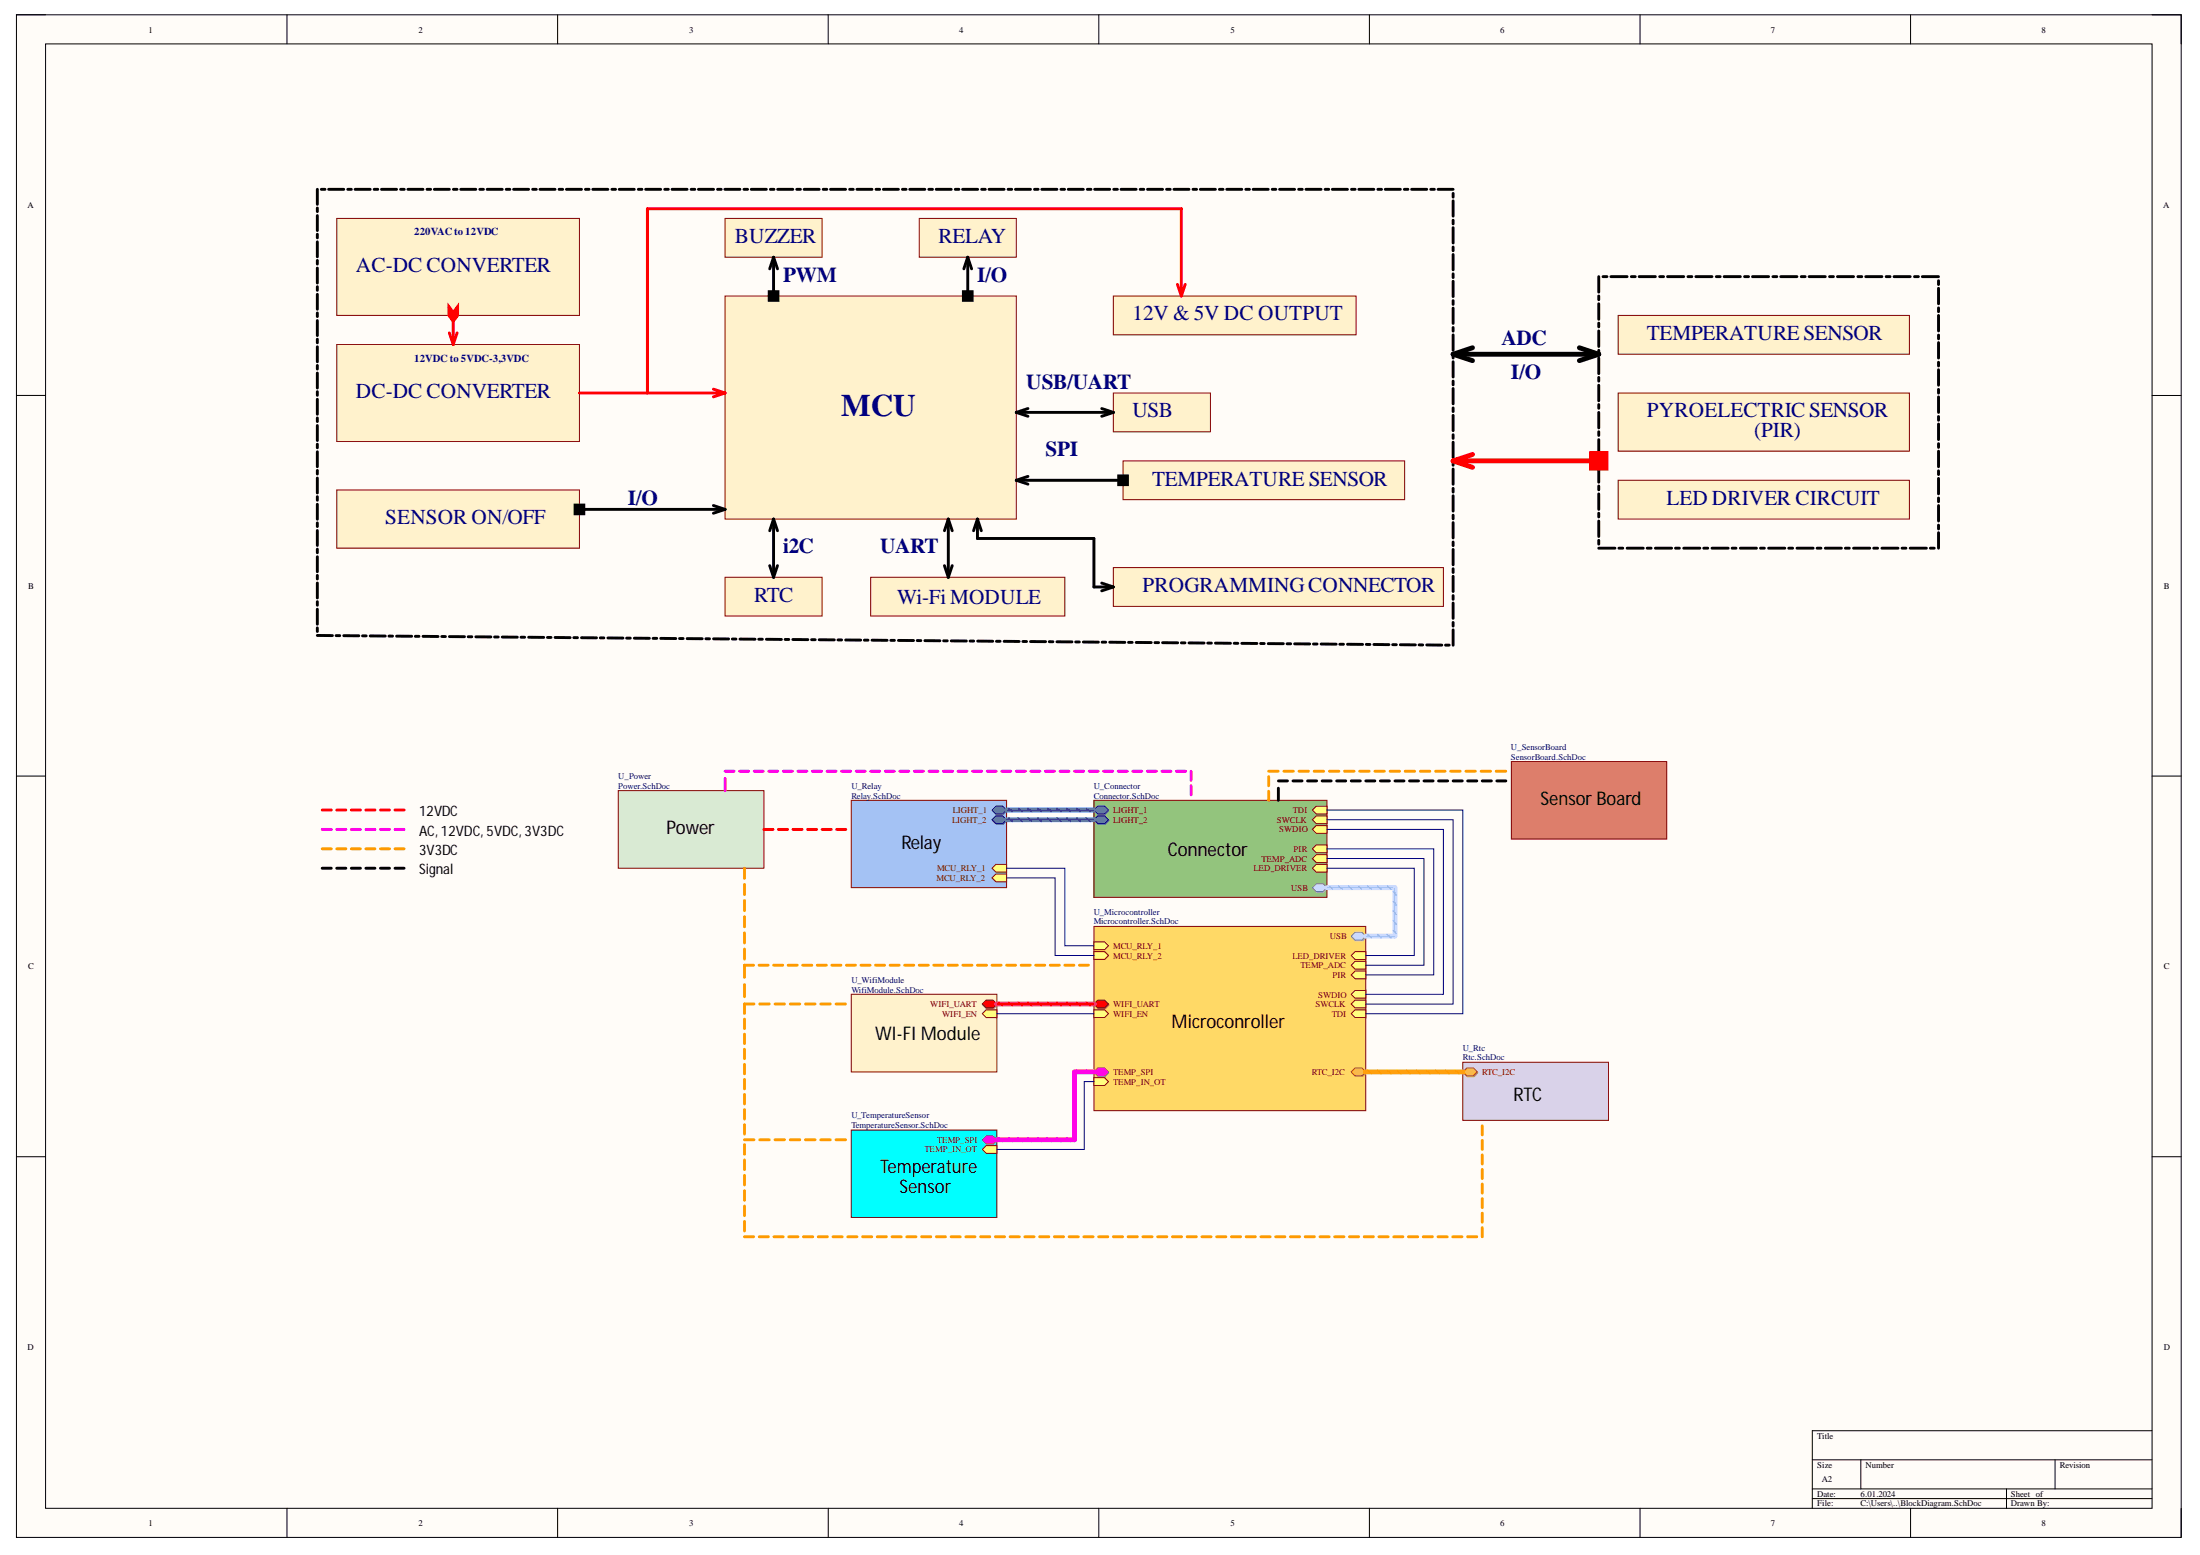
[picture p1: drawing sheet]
<svg xmlns="http://www.w3.org/2000/svg" width="297mm" height="210mm" viewBox="0 0 297 210" stroke-linecap="round" stroke-linejoin="round" font-family="sans-serif">
<path d="M2.2 2h292.3v205.5h-292.3z" fill-rule="evenodd" fill="#fffcf8"/>
<path d="M2.2 2h292.3v205.5h-292.3z" fill="none" stroke="#000" stroke-width=".14"/>
<path d="M6.2 5.9h284.4v197.7h-284.4z" fill-rule="evenodd" fill="#fffcf8"/>
<g fill="none" stroke="#000" stroke-width=".14">
<path d="M2.2 2h3.9M6.2 5.9h284.4v197.7h-284.4zM38.7 2v3.9M75.3 2v3.9M111.8 2v3.9M148.4 2v3.9M184.9 2v3.9M221.4 2v3.9M258 2v3.9M290.6 2h3.9v3.9M2.2 53.4h3.9M290.6 53.4h3.9"/>
<path d="M2.2 104.8h3.9M290.6 104.8h3.9M2.2 156.1h3.9M290.6 156.1h3.9M244.7 197.1h45.9M251.2 197.1v3.9M277.5 197.1v3.9M290.6 193.1h-45.9v10.5M38.7 203.6v3.9M75.3 203.6v3.9M111.8 203.6v3.9M148.4 203.6v3.9"/>
<path d="M184.9 203.6v3.9M221.4 203.6v3.9M244.7 201h45.9M244.7 202.3h45.9M258 203.6v3.9M270.9 201v2.6M294.5 203.6v3.9"/>
</g>
<path d="M45.5 29.5h32.7v13.1h-32.7z" fill-rule="evenodd" fill="#fff2cc"/>
<path d="M45.5 29.5h32.7v13.1h-32.7z" fill="none" stroke="#800000" stroke-width=".14"/>
<path d="M45.5 46.5h32.7v13.1h-32.7z" fill-rule="evenodd" fill="#fff2cc"/>
<path d="M45.5 46.5h32.7v13.1h-32.7z" fill="none" stroke="#800000" stroke-width=".14"/>
<path d="M97.9 40h39.3v30.1h-39.3z" fill-rule="evenodd" fill="#fff2cc"/>
<path d="M97.9 40h39.3v30.1h-39.3z" fill="none" stroke="#800000" stroke-width=".14"/>
<path d="M150.3 40h32.8v5.2h-32.8z" fill-rule="evenodd" fill="#fff2cc"/>
<path d="M150.3 40h32.8v5.2h-32.8z" fill="none" stroke="#800000" stroke-width=".14"/>
<path d="M150.3 53.1h13.1v5.2h-13.1z" fill-rule="evenodd" fill="#fff2cc"/>
<path d="M150.3 53.1h13.1v5.2h-13.1z" fill="none" stroke="#800000" stroke-width=".14"/>
<path d="M97.9 77.9h13.1v5.3h-13.1z" fill-rule="evenodd" fill="#fff2cc"/>
<path d="M97.9 77.9h13.1v5.3h-13.1z" fill="none" stroke="#800000" stroke-width=".14"/>
<path d="M151.6 62.2h38.1v5.2h-38.1z" fill-rule="evenodd" fill="#fff2cc"/>
<path d="M151.6 62.2h38.1v5.2h-38.1z" fill="none" stroke="#800000" stroke-width=".14"/>
<path d="M218.5 42.6h39.3v5.2h-39.3z" fill-rule="evenodd" fill="#fff2cc"/>
<path d="M218.5 42.6h39.3v5.2h-39.3z" fill="none" stroke="#800000" stroke-width=".14"/>
<path d="M218.5 53.1h39.3v7.8h-39.3z" fill-rule="evenodd" fill="#fff2cc"/>
<path d="M218.5 53.1h39.3v7.8h-39.3z" fill="none" stroke="#800000" stroke-width=".14"/>
<path d="M97.9 29.5h13.1v5.2h-13.1z" fill-rule="evenodd" fill="#fff2cc"/>
<path d="M97.9 29.5h13.1v5.2h-13.1z" fill="none" stroke="#800000" stroke-width=".14"/>
<path d="M124.1 29.5h13.1v5.2h-13.1z" fill-rule="evenodd" fill="#fff2cc"/>
<path d="M124.1 29.5h13.1v5.2h-13.1z" fill="none" stroke="#800000" stroke-width=".14"/>
<path d="M218.5 64.8h39.3v5.3h-39.3z" fill-rule="evenodd" fill="#fff2cc"/>
<path d="M218.5 64.8h39.3v5.3h-39.3z" fill="none" stroke="#800000" stroke-width=".14"/>
<path d="M117.6 77.9h26.2v5.3h-26.2z" fill-rule="evenodd" fill="#fff2cc"/>
<path d="M117.6 77.9h26.2v5.3h-26.2z" fill="none" stroke="#800000" stroke-width=".14"/>
<path d="M45.5 66.1h32.7v7.9h-32.7z" fill-rule="evenodd" fill="#fff2cc"/>
<path d="M45.5 66.1h32.7v7.9h-32.7z" fill="none" stroke="#800000" stroke-width=".14"/>
<g fill="none" stroke="#000" stroke-width=".39">
<path d="M42.8 25.6v2M42.8 28.1v.5M42.8 29.1v2M42.8 31.6v.5M42.8 32.6v2.1M42.8 35.2v.5M42.8 36.2v2M42.8 38.7v.5M42.8 39.7v2.1M43.4 25.6h.5M44.4 25.6h2M47 25.6h.4"/>
<path d="M47.9 25.6h2.1M50.5 25.6h.5M51.5 25.6h2M54.1 25.6h.5M55.1 25.6h2M57.7 25.6h.4M58.6 25.6h2.1M61.2 25.6h.5M62.2 25.6h2M64.8 25.6h.5M65.8 25.6h2M68.3 25.6h.5"/>
<path d="M69.3 25.6h2.1M71.9 25.6h.5M72.9 25.6h2M75.5 25.6h.5M76.5 25.6h2M79 25.6h.5M80 25.6h2.1M82.6 25.6h.5M83.6 25.6h2M86.2 25.6h.5M87.2 25.6h2M89.7 25.6h.5"/>
<path d="M90.7 25.6h2.1M93.3 25.6h.5M94.3 25.6h2M96.9 25.6h.5M97.9 25.6h2M100.4 25.6h.5M101.4 25.6h2.1M104 25.6h.5M105 25.6h2M107.6 25.6h.5M108.6 25.6h2M111.1 25.6h.5"/>
<path d="M112.1 25.6h2.1M114.7 25.6h.5M115.7 25.6h2M118.3 25.6h.5M119.3 25.6h2M121.8 25.6h.5M122.8 25.6h2.1M125.4 25.6h.5M126.4 25.6h2M129 25.6h.5M130 25.6h2M132.5 25.6h.5"/>
<path d="M133.5 25.6h2.1M136.1 25.6h.5M137.1 25.6h2M139.7 25.6h.5M140.7 25.6h2M143.2 25.6h.5M144.2 25.6h2.1M146.8 25.6h.5M147.8 25.6h2M150.4 25.6h.5M151.4 25.6h2M153.9 25.6h.5"/>
<path d="M154.9 25.6h2.1M157.5 25.6h.5M158.5 25.6h2M161.1 25.6h.5M162.1 25.6h2M164.6 25.6h.5M165.6 25.6h2.1M168.2 25.6h.5M169.2 25.6h2M171.8 25.6h.5M172.8 25.6h2M175.3 25.6h.5"/>
<path d="M176.3 25.6h2.1M178.9 25.6h.5M179.9 25.6h2M182.5 25.6h.5M183.5 25.6h2M186 25.6h.5M187 25.6h2.1M189.6 25.6h.5M190.6 25.6h2M193.2 25.6h.5M194.2 25.6h2M196.2 26.1v.5"/>
<path d="M196.2 27.1v2.1M196.2 29.7v.5M196.2 30.7v2.1M196.2 33.3v.5M196.2 34.4v2M196.2 37v.5M196.2 38v2M215.9 37.3v2.1M215.9 40v.5M216.4 37.3h.6M217.5 37.3h2.2M220.3 37.3h.5"/>
<path d="M221.3 37.3h2.2M224.1 37.3h.5M225.1 37.3h2.2M227.9 37.3h.5M229 37.3h2.1M231.7 37.3h.6M232.8 37.3h2.2M235.5 37.3h.6M236.6 37.3h2.2M239.4 37.3h.5M240.4 37.3h2.2M243.2 37.3h.5"/>
<path d="M244.3 37.3h2.1M247 37.3h.5M248.1 37.3h2.2M250.8 37.3h.6M251.9 37.3h2.2M254.7 37.3h.5M255.7 37.3h2.2M258.5 37.3h.5M259.5 37.3h2.2M261.7 37.9v.5M261.7 38.9v2.1M42.8 42.2v.5"/>
<path d="M42.8 43.3v2M42.8 45.8v.5M42.8 46.8v2M42.8 49.3v.5M42.8 50.4v2M42.8 52.9v.5M42.8 53.9v2M42.8 56.4v.5M42.8 57.4v2.1M42.8 60v.4M196.2 40.6v.5M196.2 41.6v2.1"/>
<path d="M196.2 44.2v.5M196.2 45.2v2.1M196.2 47.8v.5M196.2 48.8v2.1M196.2 51.4v.5M196.2 52.4v2.1M196.2 55.1v.5M196.2 56.1v2M196.2 58.7v.5M196.2 59.7v2.1M215.9 41v2.1M215.9 43.6v.5"/>
<path d="M215.9 44.7v2.1M215.9 47.3v.5M215.9 48.3v2.1M215.9 50.9v.6M215.9 52v2.1M215.9 54.6v.5M215.9 55.7v2.1M215.9 58.3v.5M215.9 59.3v2.1M261.7 41.6v.5M261.7 42.6v2.1M261.7 45.2v.5"/>
<path d="M261.7 46.2v2.1M261.7 48.9v.5M261.7 49.9v2.1M261.7 52.6v.5M261.7 53.6v2.1M261.7 56.2v.5M261.7 57.2v2.1M261.7 59.9v.5M42.8 61v2M42.8 63.5v.5M42.8 64.5v2M42.8 67v.5"/>
<path d="M42.8 68.1v2M42.8 70.6v.5M42.8 71.6v2M42.8 74.1v.5M42.8 75.2v2M42.8 77.7v.5M42.8 78.7v2M196.2 62.3v.5M196.2 63.3v2.1M196.2 65.9v.5M196.2 66.9v2.1M196.2 69.5v.5"/>
<path d="M196.2 70.5v2.1M196.2 73.2v.5M196.2 74.2v2M196.2 76.8v.5M196.2 77.8v2M215.9 61.9v.5M215.9 63v2.1M215.9 65.6v.5M215.9 66.7v2.1M215.9 69.3v.5M215.9 70.3v2.1M215.9 72.9v.5"/>
<path d="M215.9 74h2.1M218.6 74h.5M219.7 74h2.2M222.4 74h.5M223.5 74h2.2M226.2 74h.6M227.3 74h2.2M230 74h.6M231.1 74h2.2M233.9 74h.5M235 74h2.2M237.7 74h.5"/>
<path d="M238.8 74h2.2M241.5 74h.5M242.6 74h2.2M245.3 74h.6M246.4 74h2.2M249.2 74h.5M250.3 74h2.2M253 74h.5M254.1 74h2.2M256.8 74h.5M257.9 74h2.2M260.6 74h.6"/>
<path d="M261.7 60.9v2.1M261.7 63.6v.5M261.7 64.6v2.1M261.7 67.2v.5M261.7 68.2v2.1M261.7 70.9v.5M261.7 71.9v2.1M42.8 81.2v.5M42.8 82.2v2.1M42.8 84.8v.4M42.8 85.8h2.1M45.4 85.8h.5"/>
<path d="M46.4 85.8h2M48.9 85.8h.5M50 85.8l2 .1M52.5 85.9h.5M53.5 85.9h2.1M56.1 85.9h.5M57.1 85.9h2M59.6 85.9h.5M60.7 85.9h2M63.2 86h.5M64.2 86h2.1M66.8 86h.5"/>
<path d="M67.8 86h2M70.3 86h.5M71.4 86h2M73.9 86h.5M74.9 86.1h2.1M77.5 86.1h.5M78.5 86.1h2M81 86.1h.5M82.1 86.1h2M84.6 86.1h.5M85.6 86.1l2.1 .1M88.2 86.2h.5"/>
<path d="M89.2 86.2h2M91.7 86.2h.5M92.8 86.2h2M95.3 86.2h.5M96.3 86.2l2.1 .1M98.9 86.3h.5M99.9 86.3h2M102.4 86.3h.5M103.5 86.3h2M106 86.3h.5M107 86.3h2.1M109.6 86.3l.5 .1"/>
<path d="M110.6 86.4h2M113.1 86.4h.5M114.2 86.4h2M116.7 86.4h.5M117.7 86.4h2.1M120.3 86.4h.5M121.3 86.4l2 .1M123.8 86.5h.5M124.9 86.5h2M127.4 86.5h.5M128.4 86.5h2.1M131 86.5h.5"/>
<path d="M132 86.5l2 .1M134.5 86.6h.5M135.6 86.6h2M138.1 86.6h.5M139.1 86.6h2.1M141.7 86.6h.5M142.7 86.6h2M145.2 86.7h.5M146.3 86.7h2M148.8 86.7h.5M149.8 86.7h2.1M152.4 86.7h.5"/>
<path d="M153.4 86.7h2M155.9 86.7h.5M157 86.8h2M159.5 86.8h.5M160.5 86.8h2.1M163.1 86.8h.5M164.1 86.8h2M166.6 86.8h.5M167.7 86.8l2 .1M170.2 86.9h.5M171.2 86.9h2.1M173.8 86.9h.5"/>
<path d="M174.8 86.9h2M177.3 86.9h.5M178.4 86.9l2 .1M180.9 87h.5M181.9 87h2.1M184.5 87h.5M185.5 87h2M188 87h.5M189.1 87h2M191.6 87l.5 .1M192.6 87.1h2.1M195.2 87.1h.5"/>
<path d="M196.2 80.4v.5M196.2 81.4v2.1M196.2 84v.5M196.2 85v2.1"/>
</g>
<path d="M61.2 42.6v3.9" fill="none" stroke="#f00" stroke-width=".39"/>
<path d="M60.6 41.4l.6 .8 .6-.8v1.2l-.6 .8-.6-.8z" fill-rule="evenodd" fill="#f00"/>
<path d="M159 38.4l.5 1.6M159.5 40v-11.8h-72.1v24.9M160 38.4l-.5 1.6M60.6 41.4l.6 .8 .6-.8v1.2l-.6 .8-.6-.8zM60.7 44.9l.5 1.6 .5-1.6M78.2 53.1h19.7M96.3 52.5l1.6 .6M97.9 53.1l-1.6 .5" fill="none" stroke="#f00" stroke-width=".39"/>
<g fill="none" stroke="#000" stroke-width=".39">
<path d="M103.9 39.4h1.1v1.1h-1.1zM104.4 34.7v5.3M104.4 34.7l-.5 1.6M104.4 34.7l.6 1.6M130.1 39.4h1.2v1.1h-1.2zM130.7 34.7v5.3M130.7 34.7l-.6 1.6M130.7 34.7l.5 1.6M137.2 55.7h13.1M137.2 55.7l1.6 .5M138.8 55.1l-1.6 .6M148.8 55.1l1.5 .6"/>
<path d="M150.3 55.7l-1.5 .5M77.6 68.2h1.2v1.2h-1.2zM78.2 68.8h19.7M96.3 68.2l1.6 .6M97.9 68.8l-1.6 .5M103.9 76.4l.5 1.5M104.4 70.1v7.8M104.4 70.1l-.5 1.5M104.4 70.1l.6 1.5M105 76.4l-.6 1.5M127.5 76.4l.5 1.5M128 70.1v7.8"/>
<path d="M128 70.1l-.5 1.5M128 70.1l.6 1.5M128.6 76.4l-.6 1.5M137.2 64.8h14.4M137.2 64.8l1.6 .6M138.8 64.3l-1.6 .5M151 64.2h1.2v1.2h-1.2z"/>
</g>
<g fill="#000">
<path d="M103.9 39.4h1.1v1.1h-1.1z" fill-rule="evenodd"/>
<path d="M130.1 39.4h1.2v1.1h-1.2z" fill-rule="evenodd"/>
<path d="M77.6 68.2h1.2v1.2h-1.2z" fill-rule="evenodd"/>
<path d="M151 64.2h1.2v1.2h-1.2z" fill-rule="evenodd"/>
</g>
<path d="M196.2 47.8h19.7M196.2 47.8l2.6 .9M198.8 46.9l-2.6 .9M213.2 46.9l2.7 .9M215.9 47.8l-2.7 .9" fill="none" stroke="#000" stroke-width=".66"/>
<path d="M196.2 62.2h19.7" fill="none" stroke="#f00" stroke-width=".66"/>
<path d="M214.9 61.2h1.9v2h-1.9z" fill-rule="evenodd" fill="#f00"/>
<path d="M198.8 61.3l-2.6 .9 2.6 .9M214.9 61.2h1.9v2h-1.9z" fill="none" stroke="#f00" stroke-width=".66"/>
<path d="M150.3 76.6h44.6v5.3h-44.6z" fill-rule="evenodd" fill="#fff2cc"/>
<path d="M150.3 76.6h44.6v5.3h-44.6z" fill="none" stroke="#800000" stroke-width=".14"/>
<path d="M132 70.1v2.6h15.7v6.5h2.6M132 70.1l-.6 1.5M132 70.1l.5 1.5M148.8 78.7l1.5 .5M150.3 79.2l-1.5 .6" fill="none" stroke="#000" stroke-width=".39"/>
<path d="M147.7 125.1h36.7v24.8h-36.7z" fill-rule="evenodd" fill="#ffd966"/>
<path d="M147.7 125.1h36.7v24.8h-36.7z" fill="none" stroke="#800000" stroke-width=".14"/>
<path d="M183 144.3h.9l.6 .5-.6 .6h-.9l-.5-.6z" fill-rule="evenodd" fill="#cab274"/>
<path d="M183 144.3h.9l.6 .5-.6 .6h-.9l-.5-.6z" fill="none" stroke="#b69e60" stroke-width=".14"/>
<path d="M183 144.2h.9l.5 .5-.5 .5h-.9l-.6-.5z" fill-rule="evenodd" fill="#ffc128"/>
<path d="M183 144.2h.9l.5 .5-.5 .5h-.9l-.6-.5z" fill="none" stroke="#9b5d00" stroke-width=".14"/>
<path d="M147.8 144.8l.5-.5h.9l.5 .5-.5 .5h-.9z" fill-rule="evenodd" fill="#ca74ca"/>
<path d="M147.8 144.8l.5-.5h.9l.5 .5-.5 .5h-.9z" fill="none" stroke="#b660b6" stroke-width=".14"/>
<path d="M147.7 144.7l.5-.5h.9l.6 .5-.6 .5h-.9z" fill-rule="evenodd" fill="#ff28ff"/>
<path d="M147.7 144.7l.5-.5h.9l.6 .5-.6 .5h-.9z" fill="none" stroke="#9b009b" stroke-width=".14"/>
<path d="M147.7 145.5h1.4l.6 .5-.6 .5h-1.4z" fill-rule="evenodd" fill="#ffff80"/>
<path d="M147.7 145.5h1.4l.6 .5-.6 .5h-1.4z" fill="none" stroke="#800000" stroke-width=".14"/>
<path d="M147.8 135.7l.5-.6h.9l.5 .6-.5 .5h-.9z" fill-rule="evenodd" fill="#ca7474"/>
<path d="M147.8 135.7l.5-.6h.9l.5 .6-.5 .5h-.9z" fill="none" stroke="#b66060" stroke-width=".14"/>
<path d="M147.7 135.5l.5-.5h.9l.6 .5-.6 .5h-.9z" fill-rule="evenodd" fill="#ff2828"/>
<path d="M147.7 135.5l.5-.5h.9l.6 .5-.6 .5h-.9z" fill="none" stroke="#9b0000" stroke-width=".14"/>
<path d="M147.7 136.3h1.4l.6 .5-.6 .6h-1.4z" fill-rule="evenodd" fill="#ffff80"/>
<path d="M147.7 136.3h1.4l.6 .5-.6 .6h-1.4z" fill="none" stroke="#800000" stroke-width=".14"/>
<path d="M183 128.5h1.4v1h-1.4l-.6-.5z" fill-rule="evenodd" fill="#ffff80"/>
<path d="M183 128.5h1.4v1h-1.4l-.6-.5z" fill="none" stroke="#800000" stroke-width=".14"/>
<path d="M183 129.8h1.4v1h-1.4l-.6-.5z" fill-rule="evenodd" fill="#ffff80"/>
<path d="M183 129.8h1.4v1h-1.4l-.6-.5z" fill="none" stroke="#800000" stroke-width=".14"/>
<path d="M183 131.1h1.4v1h-1.4l-.6-.5z" fill-rule="evenodd" fill="#ffff80"/>
<path d="M183 131.1h1.4v1h-1.4l-.6-.5z" fill="none" stroke="#800000" stroke-width=".14"/>
<path d="M183 133.7h1.4v1h-1.4l-.6-.5z" fill-rule="evenodd" fill="#ffff80"/>
<path d="M183 133.7h1.4v1h-1.4l-.6-.5z" fill="none" stroke="#800000" stroke-width=".14"/>
<path d="M183 135h1.4v1h-1.4l-.6-.5z" fill-rule="evenodd" fill="#ffff80"/>
<path d="M183 135h1.4v1h-1.4l-.6-.5z" fill="none" stroke="#800000" stroke-width=".14"/>
<path d="M183 136.3h1.4v1.1h-1.4l-.6-.6z" fill-rule="evenodd" fill="#ffff80"/>
<path d="M183 136.3h1.4v1.1h-1.4l-.6-.6z" fill="none" stroke="#800000" stroke-width=".14"/>
<path d="M182.5 126.5l.5-.5h.9l.6 .5-.6 .5h-.9z" fill-rule="evenodd" fill="#bac0ca"/>
<path d="M182.5 126.5l.5-.5h.9l.6 .5-.6 .5h-.9z" fill="none" stroke="#a6acb6" stroke-width=".14"/>
<path d="M183 125.8h.9l.5 .6-.5 .5h-.9l-.6-.5z" fill-rule="evenodd" fill="#d5e4ff"/>
<path d="M183 125.8h.9l.5 .6-.5 .5h-.9l-.6-.5z" fill="none" stroke="#71809b" stroke-width=".14"/>
<path d="M147.7 127.1h1.4l.6 .6-.6 .5h-1.4z" fill-rule="evenodd" fill="#ffff80"/>
<path d="M147.7 127.1h1.4l.6 .6-.6 .5h-1.4z" fill="none" stroke="#800000" stroke-width=".14"/>
<path d="M147.7 128.5h1.4l.6 .5-.6 .5h-1.4z" fill-rule="evenodd" fill="#ffff80"/>
<path d="M147.7 128.5h1.4l.6 .5-.6 .5h-1.4z" fill="none" stroke="#800000" stroke-width=".14"/>
<path d="M114.9 108h21v11.8h-21z" fill-rule="evenodd" fill="#a4c2f4"/>
<path d="M114.9 108h21v11.8h-21z" fill="none" stroke="#800000" stroke-width=".14"/>
<path d="M133.9 117.2l.6-.5h1.4v1h-1.4z" fill-rule="evenodd" fill="#ffff80"/>
<path d="M133.9 117.2l.6-.5h1.4v1h-1.4z" fill="none" stroke="#800000" stroke-width=".14"/>
<path d="M133.9 118.5l.6-.5h1.4v1h-1.4z" fill-rule="evenodd" fill="#ffff80"/>
<path d="M133.9 118.5l.6-.5h1.4v1h-1.4z" fill="none" stroke="#800000" stroke-width=".14"/>
<path d="M134 109.5l.5-.5h.9l.6 .5-.6 .5h-.9z" fill-rule="evenodd" fill="#7b96c6"/>
<path d="M134 109.5l.5-.5h.9l.6 .5-.6 .5h-.9z" fill="none" stroke="#6782b2" stroke-width=".14"/>
<path d="M133.9 109.3l.6-.5h.9l.5 .5-.5 .6h-.9z" fill-rule="evenodd" fill="#397df4"/>
<path d="M133.9 109.3l.6-.5h.9l.5 .5-.5 .6h-.9z" fill="none" stroke="#001990" stroke-width=".14"/>
<path d="M134 110.8l.5-.5h.9l.6 .5-.6 .5h-.9z" fill-rule="evenodd" fill="#7b96c6"/>
<path d="M134 110.8l.5-.5h.9l.6 .5-.6 .5h-.9z" fill="none" stroke="#6782b2" stroke-width=".14"/>
<path d="M133.9 110.7l.6-.6h.9l.5 .6-.5 .5h-.9z" fill-rule="evenodd" fill="#397df4"/>
<path d="M133.9 110.7l.6-.6h.9l.5 .6-.5 .5h-.9z" fill="none" stroke="#001990" stroke-width=".14"/>
<path d="M114.9 134.2h19.7v10.5h-19.7z" fill-rule="evenodd" fill="#fff2cc"/>
<path d="M114.9 134.2h19.7v10.5h-19.7z" fill="none" stroke="#800000" stroke-width=".14"/>
<path d="M132.7 135.7l.5-.6h.9l.6 .6-.6 .5h-.9z" fill-rule="evenodd" fill="#ca7474"/>
<path d="M132.7 135.7l.5-.6h.9l.6 .6-.6 .5h-.9z" fill="none" stroke="#b66060" stroke-width=".14"/>
<path d="M132.6 135.5l.6-.5h.9l.5 .5-.5 .5h-.9z" fill-rule="evenodd" fill="#ff2828"/>
<path d="M132.6 135.5l.6-.5h.9l.5 .5-.5 .5h-.9z" fill="none" stroke="#9b0000" stroke-width=".14"/>
<path d="M132.6 136.8l.6-.5h1.4v1.1h-1.4z" fill-rule="evenodd" fill="#ffff80"/>
<path d="M132.6 136.8l.6-.5h1.4v1.1h-1.4z" fill="none" stroke="#800000" stroke-width=".14"/>
<path d="M114.9 152.5h19.7v11.8h-19.7z" fill-rule="evenodd" fill="#0ff"/>
<path d="M114.9 152.5h19.7v11.8h-19.7z" fill="none" stroke="#800000" stroke-width=".14"/>
<path d="M132.7 154l.5-.5h.9l.6 .5-.6 .5h-.9z" fill-rule="evenodd" fill="#ca74ca"/>
<path d="M132.7 154l.5-.5h.9l.6 .5-.6 .5h-.9z" fill="none" stroke="#b660b6" stroke-width=".14"/>
<path d="M132.6 153.9l.6-.6h.9l.5 .6-.5 .5h-.9z" fill-rule="evenodd" fill="#ff28ff"/>
<path d="M132.6 153.9l.6-.6h.9l.5 .6-.5 .5h-.9z" fill="none" stroke="#9b009b" stroke-width=".14"/>
<path d="M132.6 155.2l.6-.6h1.4v1.1h-1.4z" fill-rule="evenodd" fill="#ffff80"/>
<path d="M132.6 155.2l.6-.6h1.4v1.1h-1.4z" fill="none" stroke="#800000" stroke-width=".14"/>
<path d="M197.5 143.4h19.7v7.8h-19.7z" fill-rule="evenodd" fill="#d9d2e9"/>
<path d="M197.5 143.4h19.7v7.8h-19.7z" fill="none" stroke="#800000" stroke-width=".14"/>
<path d="M198.1 144.3h.9l.5 .5-.5 .6h-.9l-.5-.6z" fill-rule="evenodd" fill="#cab274"/>
<path d="M198.1 144.3h.9l.5 .5-.5 .6h-.9l-.5-.6z" fill="none" stroke="#b69e60" stroke-width=".14"/>
<path d="M197.5 144.7l.5-.5h1l.5 .5-.5 .5h-1z" fill-rule="evenodd" fill="#ffc128"/>
<path d="M197.5 144.7l.5-.5h1l.5 .5-.5 .5h-1z" fill="none" stroke="#9b5d00" stroke-width=".14"/>
<path d="M147.7 108h31.5v13.1h-31.5z" fill-rule="evenodd" fill="#93c47d"/>
<path d="M147.7 108h31.5v13.1h-31.5z" fill="none" stroke="#800000" stroke-width=".14"/>
<path d="M177.3 120l.5-.6h.9l.5 .6-.5 .5h-.9z" fill-rule="evenodd" fill="#bac0ca"/>
<path d="M177.3 120l.5-.6h.9l.5 .6-.5 .5h-.9z" fill="none" stroke="#a6acb6" stroke-width=".14"/>
<path d="M177.2 119.8l.5-.5h.9l.6 .5-.6 .5h-.9z" fill-rule="evenodd" fill="#d5e4ff"/>
<path d="M177.2 119.8l.5-.5h.9l.6 .5-.6 .5h-.9z" fill="none" stroke="#71809b" stroke-width=".14"/>
<path d="M177.2 117.2l.5-.5h1.5v1h-1.5z" fill-rule="evenodd" fill="#ffff80"/>
<path d="M177.2 117.2l.5-.5h1.5v1h-1.5z" fill="none" stroke="#800000" stroke-width=".14"/>
<path d="M177.2 115.9l.5-.5h1.5v1h-1.5z" fill-rule="evenodd" fill="#ffff80"/>
<path d="M177.2 115.9l.5-.5h1.5v1h-1.5z" fill="none" stroke="#800000" stroke-width=".14"/>
<path d="M177.2 114.6l.5-.5h1.5v1h-1.5z" fill-rule="evenodd" fill="#ffff80"/>
<path d="M177.2 114.6l.5-.5h1.5v1h-1.5z" fill="none" stroke="#800000" stroke-width=".14"/>
<path d="M177.2 112l.5-.6h1.5v1.1h-1.5z" fill-rule="evenodd" fill="#ffff80"/>
<path d="M177.2 112l.5-.6h1.5v1.1h-1.5z" fill="none" stroke="#800000" stroke-width=".14"/>
<path d="M177.2 110.7l.5-.6h1.5v1.1h-1.5z" fill-rule="evenodd" fill="#ffff80"/>
<path d="M177.2 110.7l.5-.6h1.5v1.1h-1.5z" fill="none" stroke="#800000" stroke-width=".14"/>
<path d="M177.2 109.3l.5-.5h1.5v1.1h-1.5z" fill-rule="evenodd" fill="#ffff80"/>
<path d="M177.2 109.3l.5-.5h1.5v1.1h-1.5z" fill="none" stroke="#800000" stroke-width=".14"/>
<path d="M147.8 109.5l.5-.5h.9l.5 .5-.5 .5h-.9z" fill-rule="evenodd" fill="#7b96c6"/>
<path d="M147.8 109.5l.5-.5h.9l.5 .5-.5 .5h-.9z" fill="none" stroke="#6782b2" stroke-width=".14"/>
<path d="M147.7 109.3l.5-.5h.9l.6 .5-.6 .6h-.9z" fill-rule="evenodd" fill="#397df4"/>
<path d="M147.7 109.3l.5-.5h.9l.6 .5-.6 .6h-.9z" fill="none" stroke="#001990" stroke-width=".14"/>
<path d="M147.8 110.8l.5-.5h.9l.5 .5-.5 .5h-.9z" fill-rule="evenodd" fill="#7b96c6"/>
<path d="M147.8 110.8l.5-.5h.9l.5 .5-.5 .5h-.9z" fill="none" stroke="#6782b2" stroke-width=".14"/>
<path d="M147.7 110.7l.5-.6h.9l.6 .6-.6 .5h-.9z" fill-rule="evenodd" fill="#397df4"/>
<path d="M147.7 110.7l.5-.6h.9l.6 .6-.6 .5h-.9z" fill="none" stroke="#001990" stroke-width=".14"/>
<path d="M83.5 106.7h19.6v10.5h-19.6z" fill-rule="evenodd" fill="#d9ead3"/>
<path d="M83.5 106.7h19.6v10.5h-19.6z" fill="none" stroke="#800000" stroke-width=".14"/>
<path d="M43.5 109.3h1.2M45.5 109.3h1.2M47.4 109.3h1.3M49.4 109.3h1.2M51.4 109.3h1.2M53.3 109.3h1.3M103.1 112h1.3M105.1 112h1.2M107.1 112h1.2M109 112h1.3M111 112h1.2M113 112h1.2" fill="none" stroke="#f00" stroke-width=".39"/>
<g fill="none" stroke="#f0f" stroke-width=".39">
<path d="M43.5 112h1.2M45.5 112h1.2M47.4 112h1.3M49.4 112h1.2M51.4 112h1.2M53.3 112h1.3M97.9 105.1v1.6M97.9 104.1h1.2M99.9 104.1h1.2M101.8 104.1h1.3M103.8 104.1h1.2M105.8 104.1h1.2"/>
<path d="M107.7 104.1h1.3M109.7 104.1h1.2M111.7 104.1h1.2M113.6 104.1h1.3M115.6 104.1h1.2M117.6 104.1h1.2M119.5 104.1h1.2M121.5 104.1h1.2M123.5 104.1h1.2M125.4 104.1h1.2M127.4 104.1h1.2M129.4 104.1h1.2"/>
<path d="M131.3 104.1h1.2M133.3 104.1h1.2M135.3 104.1h1.2M137.2 104.1h1.2M139.2 104.1h1.2M141.1 104.1h1.3M143.1 104.1h1.2M145.1 104.1h1.2M147 104.1h1.3M149 104.1h1.2M151 104.1h1.2M152.9 104.1h1.3"/>
<path d="M154.9 104.1h1.2M156.9 104.1h1.2M158.8 104.1h1.3M160.8 104.1v1.2M160.8 106.1v1.2"/>
</g>
<g fill="none" stroke="#f90" stroke-width=".39">
<path d="M43.5 114.6h1.2M45.5 114.6h1.2M47.4 114.6h1.3M49.4 114.6h1.2M51.4 114.6h1.2M53.3 114.6h1.3M100.5 117.2v1.4M100.5 119.4v1.3M100.5 121.6v1.3M100.5 123.7v1.4M100.5 125.9v1.4M100.5 128.1v1.4"/>
<path d="M100.5 132.9v1.6M100.5 137.6v1.2M100.5 139.6v1.3M101.7 130.3h-1.2v1.6M101.8 135.5h-1.3v1.3M102.5 130.3h1.2M102.6 135.5h1.3M104.4 130.3h1.3M104.6 135.5h1.3M106.4 130.3h1.2M106.7 135.5h1.3M108.4 130.3h1.2"/>
<path d="M108.8 135.5h1.2M110.3 130.3h1.3M110.8 135.5h1.3M112.3 130.3h1.2M112.9 135.5h1.3M114.3 130.3h1.2M116.2 130.3h1.3M118.2 130.3h1.2M120.2 130.3h1.2M122.1 130.3h1.3M124.1 130.3h1.2M126.1 130.3h1.2"/>
<path d="M128 130.3h1.3M130 130.3h1.2M132 130.3h1.2M133.9 130.3h1.3M135.9 130.3h1.2M137.9 130.3h1.2M139.8 130.3h1.3M141.8 130.3h1.2M143.8 130.3h1.2M145.7 130.3h1.3M100.5 141.6v1.3M100.5 143.7v1.2"/>
<path d="M100.5 145.7v1.3M100.5 147.7v1.3M100.5 149.8v1.3M100.5 151.8v1.3M100.5 154.5v1.3M100.5 156.6v1.3M100.5 158.7v1.3M100.5 153.9h1.3M102.6 153.9h1.3M104.6 153.9h1.3M106.7 153.9h1.3M108.8 153.9h1.2"/>
<path d="M110.8 153.9h1.3M112.9 153.9h1.3M200.1 152v1.2M200.1 153.9v1.3M200.1 155.9v1.2M200.1 157.9v1.2M200.1 159.8v1.3M100.5 160.7v1.3M100.5 162.8v1.3M100.5 164.9v1.3M100.5 166.9h1.3M102.5 166.9h1.3"/>
<path d="M104.5 166.9h1.2M106.5 166.9h1.2M108.5 166.9h1.2M110.5 166.9h1.2M112.5 166.9h1.2M114.5 166.9h1.2M116.5 166.9h1.2M118.4 166.9h1.3M120.4 166.9h1.3M122.4 166.9h1.3M124.4 166.9h1.3M126.4 166.9h1.3"/>
<path d="M128.4 166.9h1.3M130.4 166.9h1.2M132.4 166.9h1.2M134.4 166.9h1.2M136.4 166.9h1.2M138.4 166.9h1.2M140.4 166.9h1.2M142.4 166.9h1.2M144.3 166.9h1.3M146.3 166.9h1.3M148.3 166.9h1.3M150.3 166.9h1.3"/>
<path d="M152.3 166.9h1.3M154.3 166.9h1.3M156.3 166.9h1.2M158.3 166.9h1.2M160.3 166.9h1.2M162.3 166.9h1.2M164.3 166.9h1.2M166.3 166.9h1.2M168.3 166.9h1.2M170.2 166.9h1.3M172.2 166.9h1.3M174.2 166.9h1.3"/>
<path d="M176.2 166.9h1.3M178.2 166.9h1.3M180.2 166.9h1.3M182.2 166.9h1.2M184.2 166.9h1.2M186.2 166.9h1.2M188.2 166.9h1.2M190.2 166.9h1.2M192.2 166.9h1.2M194.2 166.9h1.2M196.1 166.9h1.3M198.1 166.9h1.3"/>
<path d="M200.1 161.8v1.2M200.1 163.8v1.2M200.1 165.7v1.2"/>
</g>
<path d="M204.1 102.8h20.9v10.5h-20.9z" fill-rule="evenodd" fill="#dd7e6b"/>
<path d="M204.1 102.8h20.9v10.5h-20.9z" fill="none" stroke="#800000" stroke-width=".14"/>
<g fill="none" stroke="#f90" stroke-width=".39">
<path d="M171.3 104.8v1.3M171.3 106.8v1.2M171.3 104.1h1.3M173.3 104.1h1.3M175.4 104.1h1.3M177.4 104.1h1.3M179.5 104.1h1.3M181.5 104.1h1.3M183.6 104.1h1.3M185.6 104.1h1.3M187.7 104.1h1.3M189.7 104.1h1.3"/>
<path d="M191.8 104.1h1.3M193.8 104.1h1.3M195.9 104.1h1.2M197.9 104.1h1.3M200 104.1h1.2M202 104.1h1.3"/>
</g>
<g fill="none" stroke="#000" stroke-width=".39">
<path d="M43.5 117.2h1.2M45.5 117.2h1.2M47.4 117.2h1.3M49.4 117.2h1.2M51.4 117.2h1.2M53.3 117.2h1.3M172.6 106.4v1.6M172.6 105.4h1.2M174.6 105.4h1.2M176.5 105.4h1.3M178.5 105.4h1.2M180.5 105.4h1.2"/>
<path d="M182.4 105.4h1.3M184.4 105.4h1.2M186.4 105.4h1.2M188.3 105.4h1.3M190.3 105.4h1.2M192.3 105.4h1.2M194.2 105.4h1.3M196.2 105.4h1.2M198.2 105.4h1.2M200.1 105.4h1.3M202.1 105.4h1.2"/>
</g>
<path d="M135.9 118.5h6.6v10.5h5.2M135.9 117.2h7.9v10.5h3.9M179.2 109.3h18.3v27.5h-13.1M179.2 117.2h11.8v11.8h-6.6M179.2 115.9h13.1v14.4h-7.9M179.2 114.6h14.4v17h-9.2M179.2 112h15.7v22.2h-10.5M179.2 110.7h17v24.8h-11.8M134.6 136.8h13.1M147.7 146h-1.3v9.2h-11.8" fill="none" stroke="#000080" stroke-width=".14"/>
<path d="M184.4 144.7h13.1" fill="none" stroke="#ffb71e" stroke-width=".66"/>
<path d="M184.7 144.5l.5 .4M186 144.5l.5 .4M187.3 144.5l.5 .4M188.6 144.5l.5 .4M189.9 144.5l.5 .4M191.2 144.5l.5 .4M192.5 144.5l.6 .4M193.8 144.5l.6 .4M195.1 144.5l.6 .4M196.5 144.5l.5 .4" fill="none" stroke="#f90" stroke-width=".2"/>
<path d="M184.4 144.7h13.1" fill="none" stroke="#f90" stroke-width=".14"/>
<path d="M147.7 144.7h-2.6v9.2h-10.5" fill="none" stroke="#ff1eff" stroke-width=".66"/>
<g fill="none" stroke="#f0f" stroke-width=".2">
<path d="M134.9 153.6l.5 .5M136.2 153.6l.5 .5M137.5 153.6l.5 .5M138.8 153.6l.5 .5M140.1 153.6l.5 .5M141.4 153.6l.5 .5M142.7 153.6l.5 .5M144 153.6l.6 .5M144.9 153.1l.4 .5M144.9 151.8l.4 .5M144.9 150.5l.4 .5M144.9 149.1l.4 .6"/>
<path d="M144.9 147.8l.4 .6M144.9 146.5l.4 .5M144.9 145.2l.4 .5M145.3 144.5l.6 .4M146.7 144.5l.5 .4"/>
</g>
<path d="M147.7 144.7h-2.6v9.2h-10.5" fill="none" stroke="#f0f" stroke-width=".14"/>
<path d="M134.6 135.5h13.1" fill="none" stroke="#ff5a5a" stroke-width=".66"/>
<path d="M134.9 135.3l.5 .5M136.2 135.3l.5 .5M137.5 135.3l.5 .5M138.8 135.3l.5 .5M140.1 135.3l.5 .5M141.4 135.3l.5 .5M142.7 135.3l.5 .5M144 135.3l.6 .5M145.3 135.3l.6 .5M146.7 135.3l.5 .5" fill="none" stroke="#f00" stroke-width=".2"/>
<path d="M134.6 135.5h13.1" fill="none" stroke="#f00" stroke-width=".14"/>
<path d="M135.9 110.7h11.8M135.9 109.3h11.8" fill="none" stroke="#2f73ea" stroke-width=".66"/>
<g fill="none" stroke="#15c" stroke-width=".2">
<path d="M136.2 110.4l.5 .5M136.2 109.1l.5 .5M137.5 110.4l.5 .5M137.5 109.1l.5 .5M138.8 110.4l.5 .5M138.8 109.1l.5 .5M140.1 110.4l.5 .5M140.1 109.1l.5 .5M141.4 110.4l.5 .5M141.4 109.1l.5 .5M142.7 110.4l.5 .5M142.7 109.1l.5 .5"/>
<path d="M144 110.4l.6 .5M144 109.1l.6 .5M145.3 110.4l.6 .5M145.3 109.1l.6 .5M146.7 110.4l.5 .5M146.7 109.1l.5 .5"/>
</g>
<path d="M135.9 110.7h11.8M135.9 109.3h11.8" fill="none" stroke="#15c" stroke-width=".14"/>
<path d="M179.2 119.8h9.1v6.6h-3.9" fill="none" stroke="#cbdaff" stroke-width=".66"/>
<g fill="none" stroke="#adbce7" stroke-width=".2">
<path d="M179.4 119.6l.5 .4M180.7 119.6l.6 .4M182 119.6l.6 .4M183.4 119.6l.5 .4M184.7 119.6l.5 .4M186 119.6l.5 .4M187.3 119.6l.5 .4M184.7 126.1l.5 .5M186 126.1l.5 .5M187.3 126.1l.5 .5M188.1 125.6l.5 .5M188.1 124.3l.5 .5"/>
<path d="M188.1 123l.5 .5M188.1 121.7l.5 .5M188.1 120.3l.5 .6"/>
</g>
<path d="M179.2 119.8h9.1v6.6h-3.9" fill="none" stroke="#adbce7" stroke-width=".14"/>
<text font-size="4.2" fill="#000080" x="113.6" y="56.1">MCU</text>
<g font-size="2.9" fill="#000080">
<text x="99.2" y="32.8">BUZZER</text>
<text x="126.7" y="32.8">RELAY</text>
<text x="48" y="36.8">AC-DC CONVERTER</text>
<text x="105.7" y="38">PWM</text>
<text x="131.9" y="38">I/O</text>
<text x="152.9" y="43.3">12V &amp; 5V DC OUTPUT</text>
<text x="202.7" y="46.6">ADC</text>
<text x="222.4" y="45.9">TEMPERATURE SENSOR</text>
<text x="48" y="53.7">DC-DC CONVERTER</text>
<text x="138.5" y="52.5">USB/UART</text>
<text x="204" y="51.1">I/O</text>
<text x="152.9" y="56.4">USB</text>
<text x="222.4" y="56.4">PYROELECTRIC SENSOR</text>
<text x="236.8" y="59">(PIR)</text>
<text x="141.2" y="61.6">SPI</text>
<text x="155.5" y="65.6">TEMPERATURE SENSOR</text>
<text x="52" y="70.8">SENSOR ON/OFF</text>
<text x="84.8" y="68.2">I/O</text>
<text x="225" y="68.2">LED DRIVER CIRCUIT</text>
<text x="105.7" y="74.7">i2C</text>
<text x="118.8" y="74.7">UART</text>
<text x="101.8" y="81.3">RTC</text>
<text x="121.1" y="81.5">Wi-FiMODULE</text>
<text x="154.3" y="79.9">PROGRAMMINGCONNECTOR</text>
</g>
<g font-size="2.5">
<text x="90" y="112.6">Power</text>
<text x="208" y="108.6">SensorBoard</text>
<text x="121.7" y="114.6">Relay</text>
<text x="157.7" y="115.5">Connector</text>
<text x="118.2" y="140.3">WI-FI Module</text>
<text x="158.2" y="138.8">Microconroller</text>
<text x="204.3" y="148.6">RTC</text>
<text x="118.8" y="158.4">Temperature</text>
<text x="121.5" y="161">Sensor</text>
</g>
<g font-size="1.9">
<text x="56.6" y="110.2">12VDC</text>
<text x="56.6" y="112.8">AC, 12VDC, 5VDC, 3V3DC</text>
<text x="56.6" y="115.4">3V3DC</text>
<text x="56.6" y="118">Signal</text>
</g>
<g font-size="1.4" fill="#000080">
<text x="55.9" y="31.8">220VACto 12VDC</text>
<text x="55.9" y="48.8">12VDCto 5VDC-3,3VDC</text>
</g>
<g font-size="1.2">
<text x="20" y="4.4">1</text>
<text x="56.5" y="4.4">2</text>
<text x="93" y="4.4">3</text>
<text x="129.5" y="4.4">4</text>
<text x="166.1" y="4.4">5</text>
<text x="202.6" y="4.4">6</text>
<text x="239.1" y="4.4">7</text>
<text x="275.6" y="4.4">8</text>
<text x="3.7" y="28.1">A</text>
<text x="292.1" y="28.1">A</text>
<text x="3.8" y="79.5">B</text>
<text x="292.1" y="79.5">B</text>
<text x="3.8" y="130.9">C</text>
<text x="292.1" y="130.9">C</text>
<text x="3.7" y="182.2">D</text>
<text x="292.1" y="182.2">D</text>
<text x="245.4" y="194.2">Title</text>
<text x="245.4" y="198.1">Size</text>
<text x="245.4" y="202.1">Date:</text>
<text x="245.4" y="203.3">File:</text>
<text x="246" y="200.1">A2</text>
<text x="251.2" y="202.1">6.01.2024</text>
<text x="251.2" y="203.3">C:\Users\..\BlockDiagram.SchDoc</text>
<text x="251.9" y="198.1">Number</text>
<text x="271.5" y="202.1">Sheet of</text>
<text x="271.5" y="203.3">Drawn By:</text>
<text x="278.1" y="198.1">Revision</text>
<text x="20" y="206">1</text>
<text x="56.5" y="206">2</text>
<text x="93" y="206">3</text>
<text x="129.5" y="206">4</text>
<text x="166.1" y="206">5</text>
<text x="202.6" y="206">6</text>
<text x="239.1" y="206">7</text>
<text x="275.6" y="206">8</text>
</g>
<g font-size="1.2" fill="#000080">
<text x="204" y="101.2">U_SensorBoard</text>
<text x="83.5" y="105.2">U_Power</text>
<text x="83.5" y="106.4">Power.SchDoc</text>
<text x="114.9" y="106.4">U_Relay</text>
<text x="114.9" y="107.8">Relay.SchDoc</text>
<text x="147.7" y="106.4">U_Connector</text>
<text x="147.7" y="107.8">Connector.SchDoc</text>
<text x="204" y="102.6">SensorBoard.SchDoc</text>
<text x="147.7" y="123.5">U_Microcontroller</text>
<text x="147.7" y="124.8">Microcontroller.SchDoc</text>
<text x="114.9" y="132.6">U_WifiModule</text>
<text x="114.9" y="134">WifiModule.SchDoc</text>
<text x="197.5" y="141.8">U_Rtc</text>
<text x="197.5" y="143.1">Rtc.SchDoc</text>
<text x="114.9" y="151">U_TemperatureSensor</text>
<text x="114.9" y="152.3">TemperatureSensor.SchDoc</text>
</g>
<g font-size="1.2" fill="#800000">
<text x="128.6" y="111.1">LIGHT_2</text>
<text x="128.6" y="109.7">LIGHT_1</text>
<text x="150.3" y="109.7">LIGHT_1</text>
<text x="150.3" y="111.1">LIGHT_2</text>
<text x="172.4" y="111.1">SWCLK</text>
<text x="172.7" y="112.4">SWDIO</text>
<text x="174.6" y="109.7">TDI</text>
<text x="126.4" y="119">MCU_RLY_2</text>
<text x="126.5" y="117.6">MCU_RLY_1</text>
<text x="169.2" y="117.6">LED_DRIVER</text>
<text x="170.3" y="116.3">TEMP_ADC</text>
<text x="174.7" y="115">PIR</text>
<text x="174.3" y="120.2">USB</text>
<text x="150.3" y="128.1">MCU_RLY_1</text>
<text x="150.3" y="129.4">MCU_RLY_2</text>
<text x="174.5" y="129.4">LED_DRIVER</text>
<text x="175.6" y="130.7">TEMP_ADC</text>
<text x="179.6" y="126.8">USB</text>
<text x="125.6" y="135.9">WIFI_UART</text>
<text x="127.2" y="137.3">WIFI_EN</text>
<text x="150.3" y="135.9">WIFI_UART</text>
<text x="150.3" y="137.3">WIFI_EN</text>
<text x="177.6" y="135.9">SWCLK</text>
<text x="178" y="134.7">SWDIO</text>
<text x="179.8" y="137.3">TDI</text>
<text x="179.9" y="132">PIR</text>
<text x="150.3" y="145.1">TEMP_SPI</text>
<text x="150.3" y="146.4">TEMP_IN_OT</text>
<text x="177.1" y="145.1">RTC_I2C</text>
<text x="200.1" y="145.1">RTC_I2C</text>
<text x="124.8" y="155.5">TEMP_IN_OT</text>
<text x="126.5" y="154.3">TEMP_SPI</text>
</g>
</svg>
